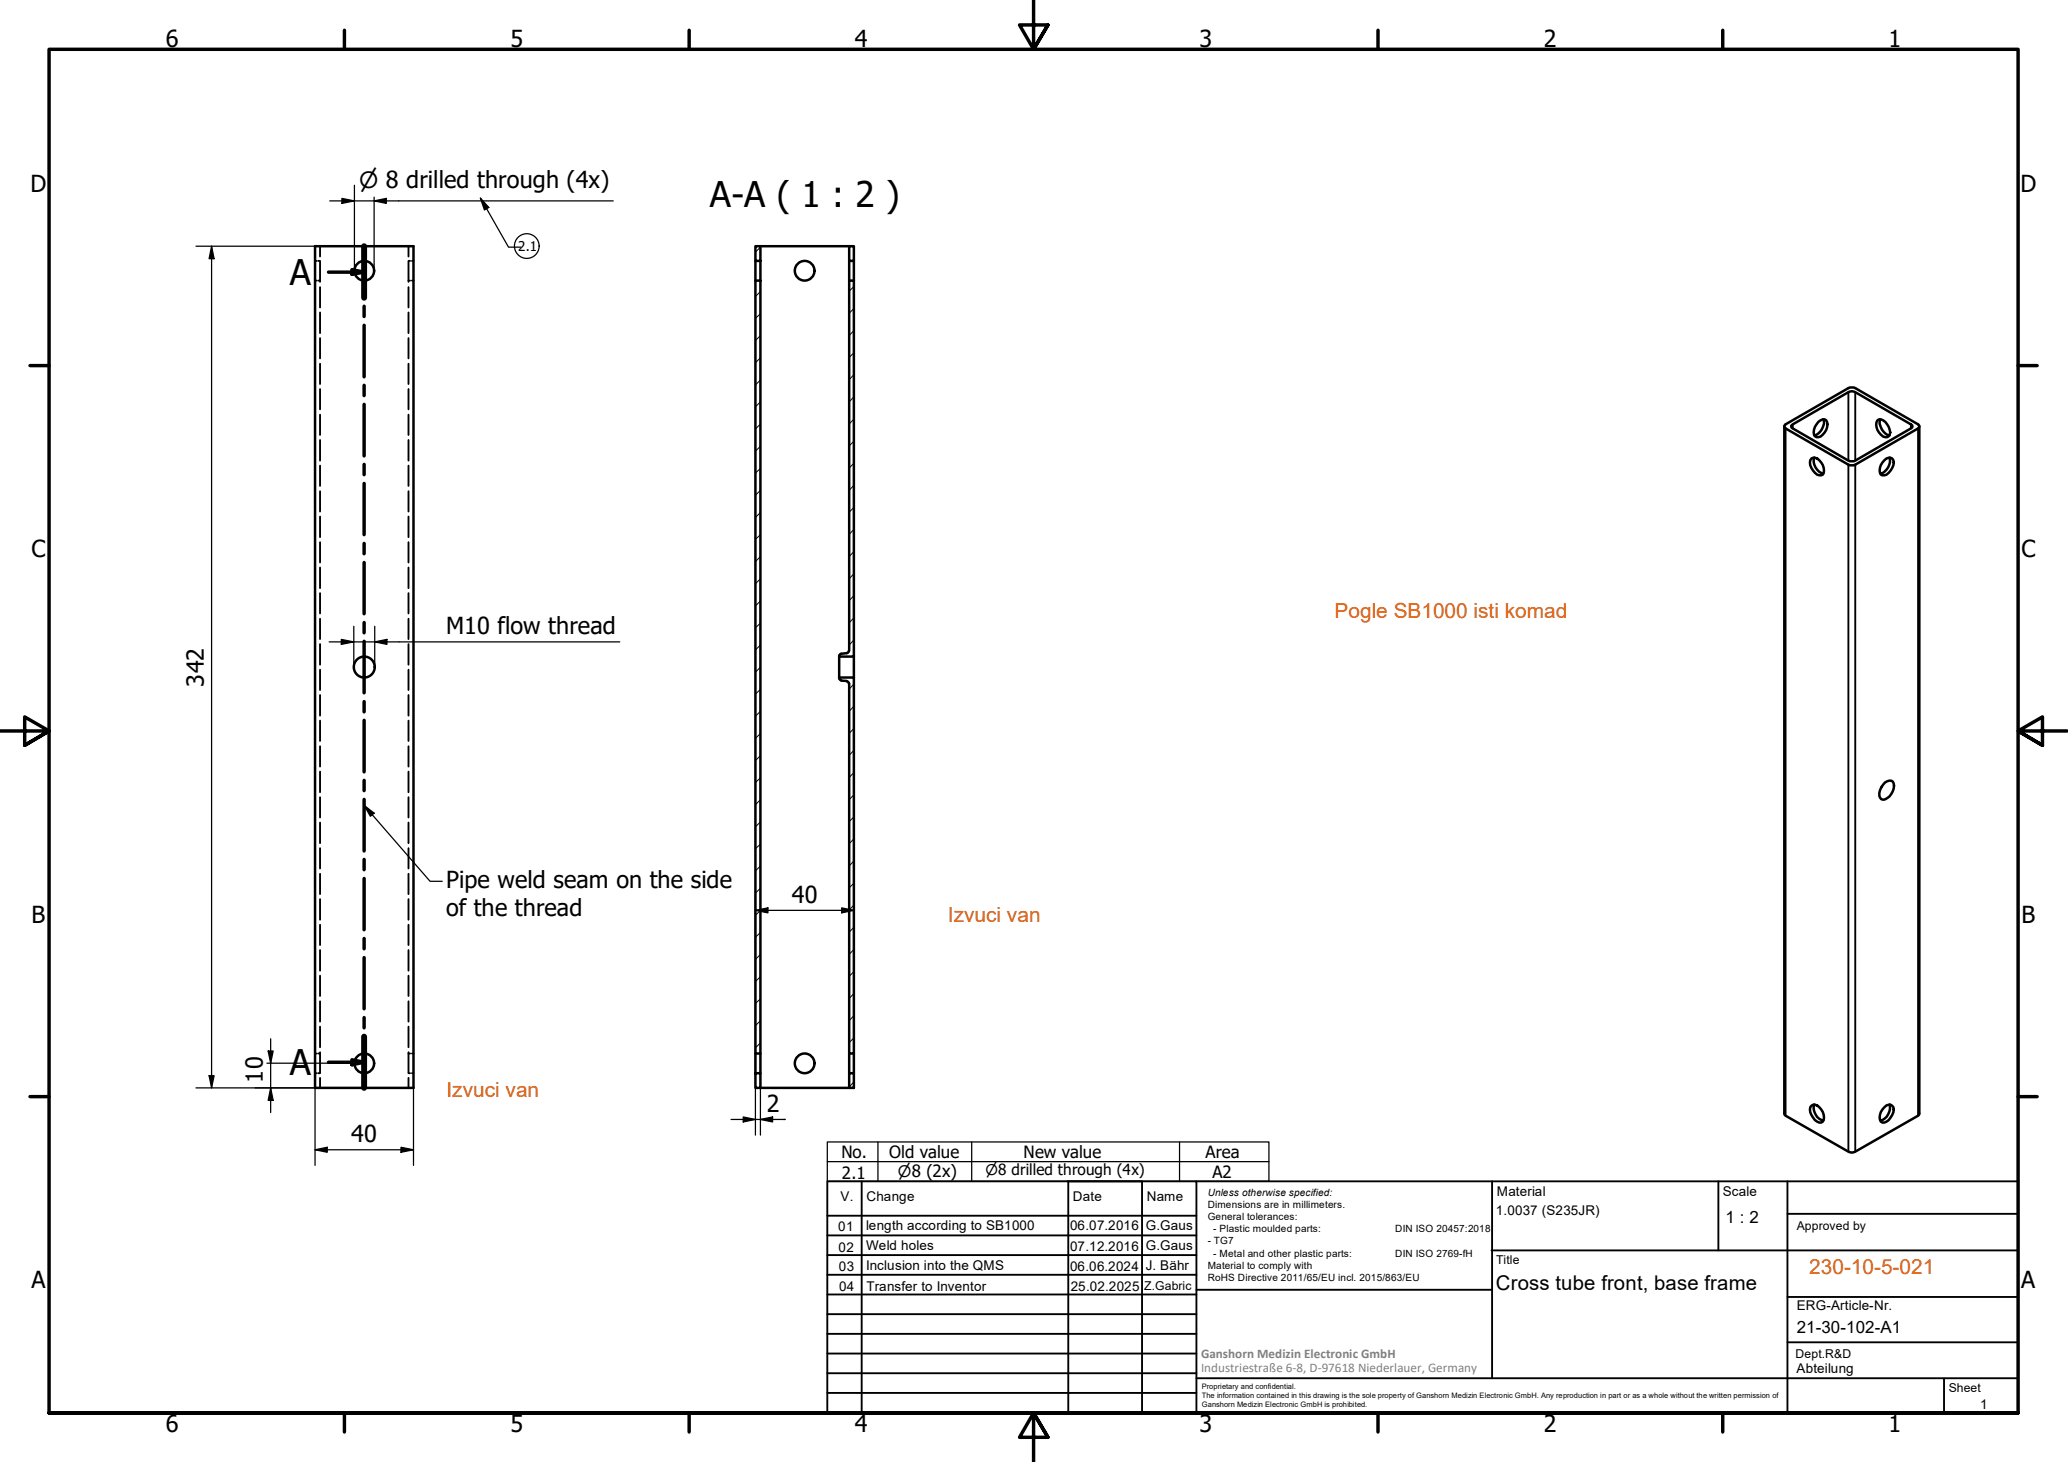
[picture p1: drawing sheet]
<svg xmlns="http://www.w3.org/2000/svg" width="420mm" height="297mm" viewBox="0 0 420 297" stroke-linecap="round" stroke-linejoin="round" font-family="sans-serif">
<!-- layer: Hatch (ISO) -->
<g fill="none" stroke="#000" stroke-width=".2">
<path d="M154.5 50.2l-1 1M154.5 59.2l-1 1M172.7 50l-.2 .2M173.5 58.2l-1 1M154.5 77.2l-1 1M154.5 72.7l-1 1M154.5 68.2l-1 1M154.5 63.7l-1 1M173.5 76.1l-1 1M173.5 71.7l-1 .9M173.5 67.2l-1 1M173.5 62.7l-1 1"/>
<path d="M154.5 90.7l-1 1M154.5 99.6l-1 1M154.5 95.2l-1 .9M154.5 86.2l-1 1M154.5 81.6l-1 1.1M173.5 98.6l-1 1M173.5 94.1l-1 1M173.5 89.6l-1 1M173.5 85.1l-1 1.1M173.5 80.6l-1 1M154.5 117.6l-1 1M154.5 113.1l-1 1"/>
<path d="M154.5 108.6l-1 1M154.5 104.1l-1 1M173.5 116.6l-1 1M173.5 112.1l-1 1M173.5 107.6l-1 1M173.5 103.1l-1 1M154.5 122.1l-1 1M154.5 135.6l-1 1M154.5 131l-1 1.1M154.5 126.6l-1 1M173.5 139l-1 1M173.5 130l-1 1"/>
<path d="M173.5 125.5l-1 1M173.5 121l-1 1M154.5 158l-1 1M154.5 153.5l-1 1M154.5 149l-1 1M154.5 144.5l-1 1M154.5 140.1l-1 .9M173.5 157l-1 1M173.5 152.4l-1 1.1M173.5 148l-1 1M173.5 143.5l-1 1M154.5 175.9l-1 1.1"/>
<path d="M154.5 171.5l-1 1M154.5 167l-1 1M154.5 162.5l-1 1M173.5 179.4l-1 1M173.5 174.9l-1 1M173.5 170.4l-1 1M173.5 166l-1 .9M173.5 161.5l-1 1M154.5 198.4l-1 1M154.5 185l-1 1M154.5 193.9l-1 1M154.5 189.5l-1 .9"/>
<path d="M154.5 180.5l-1 1M173.5 197.4l-1 1M173.5 192.9l-1 1M173.5 188.4l-1 1M173.5 183.9l-1 1M154.5 211.9l-1 1M154.5 207.4l-1 1M154.5 202.9l-1 1M173.5 210.9l-1 .9M173.5 206.4l-1 1M173.5 201.9l-1 1M173.5 219.8l-1 1"/>
<path d="M154.5 220.8l-.2 .2"/>
</g>
<!-- layer: Hidden (ISO) -->
<g fill="none" stroke="#000" stroke-width=".38">
<path d="M64 53h.3M64 57h.3M64.6 53h.4M64.6 57h.4M65 50v2.1M65 53.1v4.2M65 58.3v4.2M83 50v2.1M83 53.1v4.2M83 58.3v4.2M83 53h.3M83 57h.3"/>
<path d="M83.7 53h.3M83.7 57h.3M65 63.5v4.2M65 68.7v4.1M65 73.9v4.1M65 79v4.2M83 63.5v4.2M83 68.7v4.1M83 73.9v4.1M83 79v4.2M65 84.3v4.1M65 89.4v4.2"/>
<path d="M65 94.6v4.1M65 99.8v4.1M83 84.3v4.1M83 89.4v4.2M83 94.6v4.1M83 99.8v4.1M65 105v4.1M65 110.2v4.1M65 115.3v4.2M83 105v4.1M83 110.2v4.1M83 115.3v4.2"/>
<path d="M65 120.5v4.1M65 125.7v4.1M65 130.9v4.2M65 136.1v4.1M83 120.5v4.1M83 125.7v4.1M83 130.9v4.2M83 136.1v4.1M65 141.2v4.2M65 146.4v4.1M65 151.6v4.2M65 156.8v4.2"/>
<path d="M83 141.2v4.2M83 146.4v4.1M83 151.6v4.2M83 156.8v4.2M65 162v4.1M65 167.1v4.2M65 172.3v4.2M65 177.5v4.2M83 162v4.1M83 167.1v4.2M83 172.3v4.2M83 177.5v4.2"/>
<path d="M65 182.7v4.2M65 187.9v4.1M65 193v4.2M65 198.2v4.2M83 182.7v4.2M83 187.9v4.1M83 193v4.2M83 198.2v4.2M64 214h.3M64 218h.3M64.6 214h.4M64.6 218h.4"/>
<path d="M65 203.4v4.2M65 208.6v4.2M65 213.8v4.1M65 219v2M83 203.4v4.2M83 208.6v4.2M83 213.8v4.1M83 219v2M83 214h.3M83 218h.3M83.7 214h.3M83.7 218h.3"/>
</g>
<!-- layer: Visible (ISO) -->
<g fill="none" stroke="#000" stroke-width=".51">
<path d="M64 50h20v171h-20zM153.5 53v4M153.5 50h1v3h-1zM153.5 57h1v157h-1zM154.5 50h18M154.5 53v4M172.5 50h1v3h-1zM172.5 53v4M173.5 53v4M362.5 86.6v139.6l.3 .5 12.7 7.3a1.38 1.38 0 0 0 1.4 0l12.8-7.3 .3-.5v-139.6M362.6 86.4l13.3-7.7 1 .2 12.8 7.3a.46 .46 0 0 1 .3 .4 .46 .46 0 0 1-.3 .4l-12.8 7.4-1 .1-13.1-7.5-.2-.1zM364 86.4l11.5-6.7a1.38 1.38 0 0 1 1.4 0l11.3 6.5 .3 .2v.5l-11.6 6.7-1 .1-11.7-6.7-.2-.1z"/>
<path d="M368 93.1a1.46 1.46 0 0 1 2 .9 2.29 2.29 0 0 1 .3 2.4 1.46 1.46 0 0 1-1.9-.8 2.02 2.02 0 0 1-.4-2.5zM368.6 92.9a2.61 2.61 0 0 0 1.9 3.3M369.4 85.7a1 1 0 0 1 1.8 .1 2.71 2.71 0 0 1-1.8 3 .81 .81 0 0 1-.9-.9 3.2 3.2 0 0 1 .9-2.2zM370.5 85.2a2.74 2.74 0 0 1-1.9 3.2M381.4 85.4a1.14 1.14 0 0 1 1.6 .3 2.96 2.96 0 0 1 .9 2.6 .86 .86 0 0 1-1.3 .4 2.68 2.68 0 0 1-1.2-3.3zM382 85.2a2.71 2.71 0 0 0 1.9 3.2M382.8 93.5a1.09 1.09 0 0 1 1.9 0 2.87 2.87 0 0 1-1.9 3.1h-.3a1.14 1.14 0 0 1-.5-1.6l.1-.5zM383.9 92.9a2.71 2.71 0 0 1-1.9 3.3M170.5 137.7l.1 .3 .3 .2M170.5 133.4v4.3M170.5 137.8v-.1h3v76.3h-1v-75.1M170.9 138.3l1.1 .1"/>
<path d="M172 138.4l.4 .3 .1 .2M172.5 132.2v-75.2h1v76.4h-3a.49 .49 0 0 1 .4-.6l1.4-.2 .2-.4M173.5 133.4v4.3M382.3 159.8l-.1 .2M383 159a1.08 1.08 0 0 1 1.7 .2 2.94 2.94 0 0 1-2.1 3.3 1.05 1.05 0 0 1-.8-1.4 3.9 3.9 0 0 1 1.2-2.1zM153.5 218h1v3h-1zM153.5 214v4M154.5 214v4M172.5 214v4M172.5 218h1v3h-1zM173.5 214v4M154.5 221h18"/>
<path d="M368 224.6a1.14 1.14 0 0 1 1.6 .4 2.44 2.44 0 0 1 .7 2.9 1.14 1.14 0 0 1-1.6-.3 3.2 3.2 0 0 1-.9-2.6zM368.6 224.4a2.61 2.61 0 0 0 1.9 3.2M382.8 225a1.09 1.09 0 0 1 1.9 0 3 3 0 0 1-1.9 3.1 .82 .82 0 0 1-.9-1 2.86 2.86 0 0 1 .9-2.1zM383.9 224.4a2.71 2.71 0 0 1-1.9 3.2"/>
<circle cx="74" cy="55" r="2"/>
<circle cx="163.5" cy="55" r="2"/>
<circle cx="74" cy="135.5" r="2.13"/>
<circle cx="74" cy="216" r="2"/>
<circle cx="163.5" cy="216" r="2"/>
</g>
<!-- layer: Visible Narrow (ISO) -->
<path d="M375.5 79.7v13.9M376.9 79.7v13.9M362.8 87v139.7M364.2 86.2v.8M375.5 94.4v139.6M376.9 94.4v139.6M388.2 86.2v.8M389.7 87v139.7" fill="none" stroke="#000" stroke-width=".38"/>
<!-- layer: Section Line (ISO) -->
<g fill="none" stroke="#000" stroke-width=".7">
<path d="M66.7 55.3h7.3M71.5 54.8l2.5 .5-2.5 .4zM74 50v10.5M74 62.2v2.1M74 66.1v10.5M74 78.3v2.1M74 82.2v10.4M74 94.3v2.1M74 98.2v10.4M74 110.4v2.1M74 114.3v10.4M74 126.5v2.1"/>
<path d="M74 130.3v10.5M74 142.5v2.1M74 146.4v10.4M74 158.5v2.1M74 162.4v10.5M74 174.6v2.1M74 178.5v10.4M74 190.7v2.1M74 194.5v10.5M66.7 215.8h7.3M71.5 215.3l2.5 .5-2.5 .5zM74 206.7v2.1"/>
<path d="M74 210.6v10.4"/>
</g>
<path d="M74 50v10.5M74 210.6v10.4" fill="none" stroke="#000" stroke-width="1.2"/>
<path d="M71.5 54.8l2.5 .5-2.5 .4zM71.5 215.3l2.5 .5-2.5 .5z" fill="#000"/>
<!-- layer: Border (ISO) -->
<g fill="none" stroke="#000" stroke-width=".7">
<path d="M70 6.1v3.9M140 6.1v3.9M210 0v10l-2.9-4.9h5.8l-2.9 4.9 2.9-4.9M280 6.1v3.9M350 6.1v3.9M6.1 74.3h3.9M410 74.3h3.9M0 148.5h10l-5-2.8v5.7l5-2.9-5 2.9M420 148.5h-10l5-2.8v5.7l-5-2.9 5 2.9M6.1 222.8h3.9M410 222.8h3.9M10 287.1v-277.1h400v277.1h-400h400"/>
<path d="M70 287.1v3.8M140 287.1v3.8M212.9 292l-2.9-4.9 2.9 4.9h-5.8l2.9-4.9v9.9M280 287.1v3.8M350 287.1v3.8"/>
</g>
<!-- layer: TitleBlock -->
<g fill="none" stroke="#000" stroke-width=".38">
<path d="M168.1 251h75M168.1 247h75M168.1 255h75M168.1 259h75M175.1 240v47M216.9 240h15M217 240v47M232 240v47M243.1 240.1v46.9h-75v-47h241.9v47.1h-167M303 254h107M303.1 240v40M349.1 240v14"/>
<path d="M363.2 240v47.1M363.2 246.6h46.8M168.1 271h75M168.1 263h75M168.1 267h75M168.1 275h75M168.1 279h75M243.1 262.1h60M363.2 272.7h46.8M363.2 263.5h46.8M168.1 283h75M216.9 287h15"/>
<path d="M243.1 280h166.9M395 280.1v7"/>
</g>
<!-- layer: Sketch Geometry (ISO) -->
<g fill="none" stroke="#000" stroke-width=".25">
<path d="M168.1 236h89.7M168.1 232h89.7v8h-89.7zM178.4 232v8M197.4 232v8M239.6 232v8"/>
<circle cx="107" cy="50" r="2.51"/>
</g>
<!-- layer: Dimension (ISO) -->
<g fill="none" stroke="#000" stroke-width=".25">
<path d="M72 37.6v17.4M39.8 50h25.2M43 50v171M43 50l.5 2.6h-1zM67 40.8h57.6M69.5 40.3l2.5 .5-2.5 .5zM76 40.8l2.5-.5v1zM76 40.1v14.9M66.9 130.4h59M69.3 129.9l2.6 .5-2.6 .5zM71.9 127.2v8.4M76.1 130.4l2.5-.5v1z"/>
<path d="M76.1 127.2v8.4M153.5 181.8v36.2M153.5 185l2.5-.5v1zM153.5 185h20M171 184.5l2.5 .5-2.5 .5zM173.5 181.8v36.2M42.5 218.6h1l-.5 2.4zM54.2 216h19.8M54.5 213.5h1l-.5 2.5zM55 211.1v14.9M39.8 221h25.2M55 221l.5 2.6h-1z"/>
<path d="M64 221v15.8M64 233.6l2.5-.5v1zM64 233.6h20M81.5 233.1l2.5 .5-2.5 .5zM84 221v15.8M148.5 227.4h11M151 226.9l2.5 .5-2.5 .6zM153.5 221v9.6M154.5 227.4l2.5-.5v1.1zM154.5 221v9.6"/>
</g>
<g fill="#000">
<path d="M43 50l.5 2.6h-1zM69.5 40.3l2.5 .5-2.5 .5zM76 40.8l2.5-.5v1zM69.3 129.9l2.6 .5-2.6 .5zM76.1 130.4l2.5-.5v1zM153.5 185l2.5-.5v1zM171 184.5l2.5 .5-2.5 .5zM42.5 218.6h1l-.5 2.4zM54.5 213.5h1l-.5 2.5zM55 221l.5 2.6h-1zM64 233.6l2.5-.5v1zM81.5 233.1l2.5 .5-2.5 .5z"/>
<path d="M151 226.9l2.5 .5-2.5 .6zM154.5 227.4l2.5-.5v1.1z"/>
</g>
<!-- layer: Symbol (ISO) -->
<path d="M97.6 40.2l1.7 1.9-.9 .6zM97.6 40.2l5.7 10h2.5M74 163.6l13.4 15.5h2.5M74 163.6l2 1.6-.8 .6z" fill="none" stroke="#000" stroke-width=".25"/>
<path d="M97.6 40.2l1.7 1.9-.9 .6zM74 163.6l2 1.6-.8 .6z" fill="#000"/>
<g font-size="7.2">
<text x="144.2" y="42.1">A-A ( 1 : 2 )</text>
<text x="58.9" y="57.9">A</text>
<text x="58.9" y="218.4">A</text>
</g>
<g font-size="4.8">
<text x="33.7" y="9.6">6</text>
<text x="103.7" y="9.6">5</text>
<text x="173.7" y="9.6">4</text>
<text x="243.7" y="9.6">3</text>
<text x="313.7" y="9.6">2</text>
<text x="383.7" y="9.6">1</text>
<text x="6.2" y="38.9">D</text>
<text x="410.5" y="38.9">D</text>
<text x="6.4" y="113.1">C</text>
<text x="410.7" y="113.1">C</text>
<text x="90.6" y="128.8">M10 flow thread</text>
<text x="41.4" y="139.5" transform="rotate(-90 41.4 139.5)">342</text>
<text x="90.6" y="180.4">Pipe weld seam on the side</text>
<text x="160.8" y="183.4">40</text>
<text x="6.4" y="187.4">B</text>
<text x="90.6" y="186.1">of the thread</text>
<text x="410.7" y="187.4">B</text>
<text x="53.4" y="219.9" transform="rotate(-90 53.4 219.9)">10</text>
<text x="155.8" y="225.9">2</text>
<text x="71.4" y="232">40</text>
<text x="6.4" y="261.7">A</text>
<text x="410.7" y="261.7">A</text>
<text x="33.7" y="290.9">6</text>
<text x="103.7" y="290.9">5</text>
<text x="173.7" y="290.9">4</text>
<text x="243.7" y="290.9">3</text>
<text x="313.7" y="290.9">2</text>
<text x="383.7" y="290.9">1</text>
</g>
<text font-size="4.6" x="73" y="38.3">⌀ 8 drilled through (4x)</text>
<g font-size="4.2" fill="#ff6200">
<text x="271.2" y="125.5">Pogle SB1000 isti komad</text>
<text x="192.6" y="187.4">Izvuci van</text>
<text x="90.7" y="222.8">Izvuci van</text>
<text x="367.6" y="258.9">230-10-5-021</text>
</g>
<text font-size="4.1" x="303.9" y="262.2">Cross tube front, base frame</text>
<g font-size="3.4">
<text x="170.9" y="235.2">No.</text>
<text x="171.1" y="239.4">2.1</text>
<text x="180.7" y="235.3">Old value</text>
<text x="208" y="235.2">New value</text>
<text x="244.9" y="235.2">Area</text>
<text x="246.3" y="239.3">A2</text>
<text x="350.6" y="248.5">1 : 2</text>
<text x="365.1" y="270.9">21-30-102-A1</text>
</g>
<text font-size="3.2" x="182.4" y="239.1">⌀8 (2x)</text>
<text font-size="3" x="200.2" y="238.8">⌀8 drilled through (4x)</text>
<g font-size="2.7">
<text x="105.3" y="51">2.1</text>
<text x="170.8" y="244">V.</text>
<text x="176" y="244">Change</text>
<text x="218" y="244">Date</text>
<text x="233" y="244">Name</text>
<text x="304.1" y="243">Material</text>
<text x="350" y="243.1">Scale</text>
<text x="170.3" y="250">01</text>
<text x="176" y="249.9">length according to SB1000</text>
<text x="217.4" y="250">06.07.2016</text>
<text x="232.8" y="250">G.Gaus</text>
<text x="303.9" y="246.8">1.0037 (S235JR)</text>
<text x="170.4" y="254.3">02</text>
<text x="176" y="253.9">Weld holes</text>
<text x="217.4" y="254.2">07.12.2016</text>
<text x="232.8" y="254">G.Gaus</text>
<text x="170.4" y="258.3">03</text>
<text x="170.5" y="262.3">04</text>
<text x="176" y="258">Inclusion into the QMS</text>
<text x="176" y="262.2">Transfer to Inventor</text>
<text x="217.4" y="258.2">06.06.2024</text>
<text x="217.6" y="262.2">25.02.2025</text>
<text x="232.8" y="258.1">J. Bähr</text>
<text x="365.1" y="266.1">ERG-Article-Nr.</text>
<text x="365" y="279">Abteilung</text>
<text x="402.3" y="286.2">1</text>
</g>
<g font-size="2.7" fill="#808080">
<text x="244" y="275.8">Ganshorn Medizin Electronic GmbH</text>
<text x="244" y="278.7">Industriestraße 6-8, D-97618 Niederlauer, Germany</text>
</g>
<g font-size="2.5">
<text x="365.1" y="249.9">Approved by</text>
<text x="304" y="256.8">Title</text>
<text x="232.5" y="262.1">Z.Gabric</text>
<text x="364.8" y="275.8">Dept.R&amp;D</text>
<text x="395.9" y="282.9">Sheet</text>
</g>
<g font-size="2">
<text x="245.4" y="242.9">Unless otherwise specified:</text>
<text x="245.4" y="245.4">Dimensions are in millimeters.</text>
<text x="245.4" y="247.9">General tolerances:</text>
<text x="246.5" y="250.4">- Plastic moulded parts:</text>
<text x="283.5" y="250.4">DIN ISO 20457:2018</text>
<text x="245.4" y="252.8">- TG7</text>
<text x="245.4" y="257.9">Material to comply with</text>
<text x="246.5" y="255.4">- Metal and other plastic parts:</text>
<text x="283.5" y="255.4">DIN ISO 2769-fH</text>
<text x="245.4" y="260.3">RoHS Directive 2011/65/EU incl. 2015/863/EU</text>
</g>
<g font-size="1.5">
<text x="244.2" y="282.2">Proprietary and confidential.</text>
<text x="244.2" y="284">The information contained in this drawing is the sole property of Ganshorn Medizin Electronic GmbH. Any reproduction in part or as a whole without the written permission of</text>
<text x="244.2" y="285.8">Ganshorn Medizin Electronic GmbH is prohibited.</text>
</g>
</svg>
